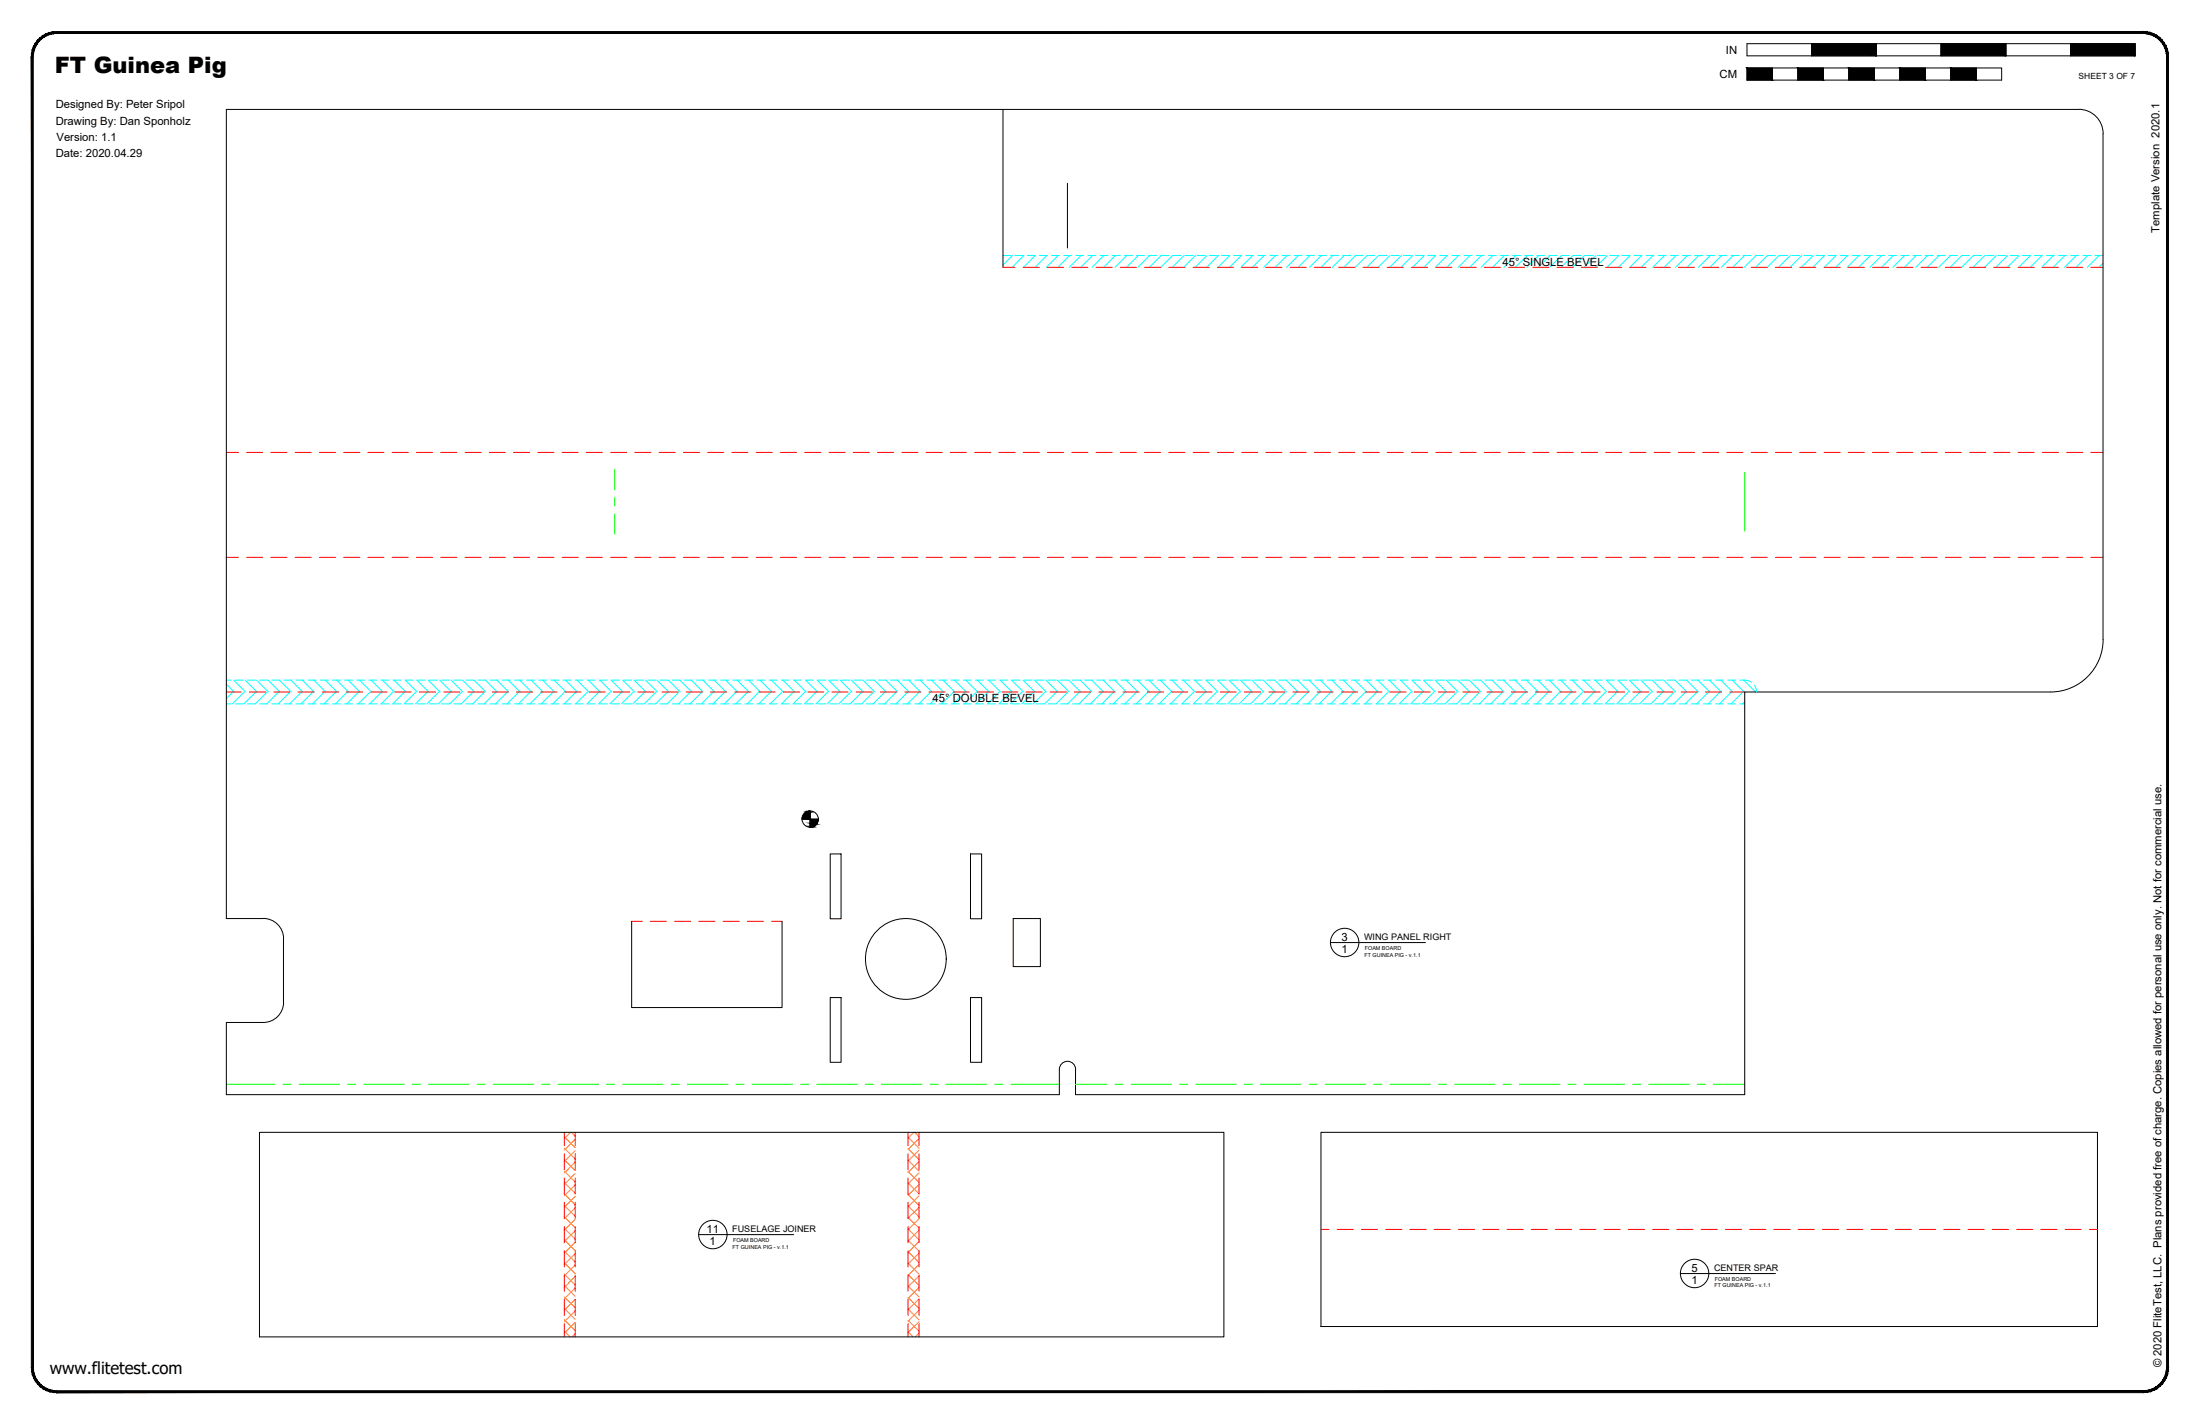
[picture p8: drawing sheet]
<svg xmlns="http://www.w3.org/2000/svg" width="864mm" height="559mm" viewBox="0 0 864 559" stroke-linecap="round" stroke-linejoin="round" font-family="sans-serif">
<!-- layer: 01 CUT -->
<g fill="none" stroke="#000" stroke-width=".39">
<path d="M393.7 42.9v62M816 42.9h-727.1v317.6h14.4M816 42.9a9.5 9.5 0 0 1 9.6 9.5M825.5 52.5v198.4M419 71.9v25.4M825.6 250.9a20.7 20.7 0 0 1-20.7 20.7h-120v158h-262.7v-9.9M325.9 335.1h4.3v25.5h-4.3zM381 335.1h4.3v25.5h-4.3zM103.4 360.4a8 8 0 0 1 7.9 8v24.9M248 361.5v33.9h59v-33.9M397.7 360.5h10.7v18.8h-10.7zM111.3 393.3a8 8 0 0 1-7.9 7.9h-14.5v28.4h326.9v-9.9"/>
<path d="M325.9 391.5h4.3v25.4h-4.3zM381 391.5h4.3v25.4h-4.3zM415.8 419.7a3.2 3.2 0 0 1 3.2-3.2 3.2 3.2 0 0 1 3.2 3.2M101.9 444.3h378.5v80.3h-378.5zM518.5 444.3h304.8v76.2h-304.8z"/>
<circle cx="355.6" cy="376.3" r="15.9"/>
</g>
<!-- layer: 02 SCORE -->
<g fill="none" stroke="#f00" stroke-width=".39">
<path d="M393.7 104.9h4.8M401.7 104.9h6.3M411.2 104.9h6.3M420.7 104.9h6.4M430.2 104.9h6.4M439.8 104.9h6.3M449.3 104.9h6.3M458.8 104.9h6.4M468.3 104.9h6.4M477.9 104.9h6.3M487.4 104.9h6.3M496.9 104.9h6.4"/>
<path d="M506.4 104.9h6.4M516 104.9h6.3M525.5 104.9h6.3M535 104.9h6.4M544.5 104.9h6.4M554.1 104.9h6.3M563.6 104.9h6.3M573.1 104.9h6.4M582.6 104.9h6.4M592.2 104.9h6.3M601.7 104.9h6.3M611.2 104.9h6.4"/>
<path d="M620.7 104.9h6.4M630.3 104.9h6.3M639.8 104.9h6.3M649.3 104.9h6.4M658.8 104.9h6.4M668.4 104.9h6.3M677.9 104.9h6.3M687.4 104.9h6.4M696.9 104.9h6.4M706.5 104.9h6.3M716 104.9h6.3M725.5 104.9h6.4"/>
<path d="M735 104.9h6.4M744.6 104.9h6.3M754.1 104.9h6.3M763.6 104.9h6.4M773.1 104.9h6.4M782.7 104.9h6.3M792.2 104.9h6.3M801.7 104.9h6.4M811.2 104.9h6.4M820.8 104.9h4.7M88.9 177.5h4.7M96.8 177.5h6.3"/>
<path d="M106.3 177.5h6.4M115.8 177.5h6.4M125.4 177.5h6.3M134.9 177.5h6.3M144.4 177.5h6.4M153.9 177.5h6.4M163.5 177.5h6.3M173 177.5h6.3M182.5 177.5h6.4M192 177.5h6.4M201.6 177.5h6.3M211.1 177.5h6.3"/>
<path d="M220.6 177.5h6.4M230.1 177.5h6.4M239.7 177.5h6.3M249.2 177.5h6.3M258.7 177.5h6.4M268.2 177.5h6.4M277.8 177.5h6.3M287.3 177.5h6.3M296.8 177.5h6.4M306.3 177.5h6.4M315.9 177.5h6.3M325.4 177.5h6.3"/>
<path d="M334.9 177.5h6.4M344.5 177.5h6.3M354 177.5h6.3M363.5 177.5h6.4M373 177.5h6.4M382.6 177.5h6.4M392.1 177.5h6.4M401.7 177.5h6.3M411.2 177.5h6.3M420.7 177.5h6.4M430.2 177.5h6.4M439.8 177.5h6.3"/>
<path d="M449.3 177.5h6.3M458.8 177.5h6.4M468.3 177.5h6.4M477.9 177.5h6.3M487.4 177.5h6.3M496.9 177.5h6.4M506.4 177.5h6.4M516 177.5h6.3M525.5 177.5h6.3M535 177.5h6.4M544.5 177.5h6.4M554.1 177.5h6.3"/>
<path d="M563.6 177.5h6.3M573.1 177.5h6.4M582.6 177.5h6.4M592.2 177.5h6.3M601.7 177.5h6.3M611.2 177.5h6.4M620.7 177.5h6.4M630.3 177.5h6.3M639.8 177.5h6.3M649.3 177.5h6.4M658.8 177.5h6.4M668.4 177.5h6.3"/>
<path d="M677.9 177.5h6.3M687.4 177.5h6.4M696.9 177.5h6.4M706.5 177.5h6.3M716 177.5h6.3M725.5 177.5h6.4M735 177.5h6.4M744.6 177.5h6.3M754.1 177.5h6.3M763.6 177.5h6.4M773.1 177.5h6.4M782.7 177.5h6.3"/>
<path d="M792.2 177.5h6.3M801.7 177.5h6.4M811.2 177.5h6.4M820.8 177.5h4.7M88.9 218.7h4.7M96.8 218.7h6.3M106.3 218.7h6.4M115.8 218.7h6.4M125.4 218.7h6.3M134.9 218.7h6.3M144.4 218.7h6.4M153.9 218.7h6.4"/>
<path d="M163.5 218.7h6.3M173 218.7h6.3M182.5 218.7h6.4M192 218.7h6.4M201.6 218.7h6.3M211.1 218.7h6.3M220.6 218.7h6.4M230.1 218.7h6.4M239.7 218.7h6.3M249.2 218.7h6.3M258.7 218.7h6.4M268.2 218.7h6.4"/>
<path d="M277.8 218.7h6.3M287.3 218.7h6.3M296.8 218.7h6.4M306.3 218.7h6.4M315.9 218.7h6.3M325.4 218.7h6.3M334.9 218.7h6.4M344.5 218.7h6.3M354 218.7h6.3M363.5 218.7h6.4M373 218.7h6.4M382.6 218.7h6.4"/>
<path d="M392.1 218.7h6.4M401.7 218.7h6.3M411.2 218.7h6.3M420.7 218.7h6.4M430.2 218.7h6.4M439.8 218.7h6.3M449.3 218.7h6.3M458.8 218.7h6.4M468.3 218.7h6.4M477.9 218.7h6.3M487.4 218.7h6.3M496.9 218.7h6.4"/>
<path d="M506.4 218.7h6.4M516 218.7h6.3M525.5 218.7h6.3M535 218.7h6.4M544.5 218.7h6.4M554.1 218.7h6.3M563.6 218.7h6.3M573.1 218.7h6.4M582.6 218.7h6.4M592.2 218.7h6.3M601.7 218.7h6.3M611.2 218.7h6.4"/>
<path d="M620.7 218.7h6.4M630.3 218.7h6.3M639.8 218.7h6.3M649.3 218.7h6.4M658.8 218.7h6.4M668.4 218.7h6.3M677.9 218.7h6.3M687.4 218.7h6.4M696.9 218.7h6.4M706.5 218.7h6.3M716 218.7h6.3M725.5 218.7h6.4"/>
<path d="M735 218.7h6.4M744.6 218.7h6.3M754.1 218.7h6.3M763.6 218.7h6.4M773.1 218.7h6.4M782.7 218.7h6.3M792.2 218.7h6.3M801.7 218.7h6.4M811.2 218.7h6.4M820.8 218.7h4.7M88.9 271.6h5.9M97.9 271.6h6.4"/>
<path d="M107.5 271.6h6.3M117 271.6h6.3M126.5 271.6h6.4M136 271.6h6.4M145.6 271.6h6.3M155.1 271.6h6.3M164.6 271.6h6.4M174.1 271.6h6.4M183.7 271.6h6.3M193.2 271.6h6.3M202.7 271.6h6.4M212.2 271.6h6.4"/>
<path d="M221.8 271.6h6.3M231.3 271.6h6.3M240.8 271.6h6.4M250.3 271.6h6.4M259.9 271.6h6.3M269.4 271.6h6.3M278.9 271.6h6.4M288.4 271.6h6.4M298 271.6h6.3M307.5 271.6h6.3M317 271.6h6.4M326.5 271.6h6.4"/>
<path d="M336.1 271.6h6.3M345.6 271.6h6.3M355.1 271.6h6.4M364.6 271.6h6.4M374.2 271.6h6.3M383.7 271.6h6.3M393.2 271.6h6.4M402.7 271.6h6.4M412.3 271.6h6.3M421.8 271.6h6.3M431.3 271.6h6.4M440.8 271.6h6.4"/>
<path d="M450.4 271.6h6.3M459.9 271.6h6.3M469.4 271.6h6.4M478.9 271.6h6.4M488.5 271.6h6.3M498 271.6h6.3M507.5 271.6h6.4M517 271.6h6.4M526.6 271.6h6.3M536.1 271.6h6.3M545.6 271.6h6.4M555.1 271.6h6.4"/>
<path d="M564.7 271.6h6.3M574.2 271.6h6.3M583.7 271.6h6.4M593.3 271.6h6.3M602.8 271.6h6.3M612.3 271.6h6.4M621.8 271.6h6.4M631.4 271.6h6.3M640.9 271.6h6.3M650.4 271.6h6.4M659.9 271.6h6.4M669.5 271.6h6.3"/>
<path d="M679 271.6h5.9M248 361.5h4.1M255.2 361.5h6.4M264.8 361.5h6.3M274.3 361.5h6.4M283.8 361.5h6.4M293.4 361.5h6.3M302.9 361.5h4.1M221.5 444.3v5.3M221.5 452.7v6.4M225.8 444.3v5.3M225.8 452.7v6.4"/>
<path d="M356.5 444.3v5.3M356.5 452.7v6.4M360.8 444.3v5.3M360.8 452.7v6.4M221.5 462.3v6.3M221.5 471.8v6.3M225.8 462.3v6.3M225.8 471.8v6.3M356.5 462.3v6.3M356.5 471.8v6.3M360.8 462.3v6.3M360.8 471.8v6.3"/>
<path d="M221.5 481.3v6.4M221.5 490.8v6.4M225.8 481.3v6.4M225.8 490.8v6.4M356.5 481.3v6.4M356.5 490.8v6.4M360.8 481.3v6.4M360.8 490.8v6.4M518.5 482.4h3.2M524.9 482.4h6.3M534.4 482.4h6.4M543.9 482.4h6.4"/>
<path d="M553.5 482.4h6.3M563 482.4h6.3M572.5 482.4h6.4M582 482.4h6.4M591.6 482.4h6.3M601.1 482.4h6.3M610.6 482.4h6.4M620.1 482.4h6.4M629.7 482.4h6.3M639.2 482.4h6.3M648.7 482.4h6.4M658.2 482.4h6.4"/>
<path d="M667.8 482.4h6.3M677.3 482.4h6.3M686.8 482.4h6.4M696.3 482.4h6.4M705.9 482.4h6.3M715.4 482.4h6.3M724.9 482.4h6.4M734.4 482.4h6.4M744 482.4h6.3M753.5 482.4h6.3M763 482.4h6.4M772.5 482.4h6.4"/>
<path d="M782.1 482.4h6.3M791.6 482.4h6.3M801.1 482.4h6.4M810.6 482.4h6.4M820.2 482.4h3.1M221.5 500.4v6.3M221.5 509.9v6.3M221.5 519.4v5.2M225.8 500.4v6.3M225.8 509.9v6.3M225.8 519.4v5.2M356.5 500.4v6.3"/>
<path d="M356.5 509.9v6.3M356.5 519.4v5.2M360.8 500.4v6.3M360.8 509.9v6.3M360.8 519.4v5.2"/>
</g>
<!-- layer: 06 CAVITY -->
<g fill="none" stroke="#ff7f00" stroke-width=".39">
<path d="M221.5 459.5l4.3 4.3M221.5 455.1l4.3 4.2M221.5 450.5l4.3 4.4M221.5 446l4.3 4.4M224 444.3l-2.5 2.5M224.3 444.3l1.5 1.5M225.8 447l-4.3 4.3M225.8 451.5l-4.3 4.3M225.8 456l-4.3 4.3M356.5 459.8l4.3 4.2M356.5 455.3l4.3 4.3M356.5 450.8l4.3 4.3"/>
<path d="M356.5 446.3l4.3 4.3M358.7 444.3l-2.2 2.3M359 444.3l1.8 1.8M360.8 446.8l-4.3 4.3M360.8 451.3l-4.3 4.3M360.8 455.8l-4.3 4.3M221.5 477.5l4.3 4.3M221.5 473l4.3 4.3M221.5 468.5l4.3 4.3M221.5 464l4.3 4.3M225.8 460.5l-4.3 4.3M225.8 465l-4.3 4.3"/>
<path d="M225.8 469.5l-4.3 4.3M225.8 474l-4.3 4.3M225.8 478.5l-4.3 4.2M356.5 477.7l4.3 4.3M356.5 473.2l4.3 4.3M356.5 468.8l4.3 4.2M356.5 464.2l4.3 4.4M360.8 460.3l-4.3 4.3M360.8 464.8l-4.3 4.3M360.8 469.3l-4.3 4.3M360.8 473.8l-4.3 4.2M360.8 478.2l-4.3 4.3"/>
<path d="M221.5 500l4.3 4.2M221.5 495.4l4.3 4.4M221.5 491l4.3 4.2M221.5 486.5l4.3 4.3M221.5 482l4.3 4.3M225.8 482.9l-4.3 4.4M225.8 487.5l-4.3 4.2M225.8 491.9l-4.3 4.3M225.8 496.4l-4.3 4.3M356.5 495.7l4.3 4.3M356.5 491.2l4.3 4.3M356.5 486.7l4.3 4.3"/>
<path d="M356.5 482.2l4.3 4.3M360.8 482.7l-4.3 4.3M360.8 487.2l-4.3 4.3M360.8 491.7l-4.3 4.3M360.8 496.2l-4.3 4.3M221.5 517.9l4.3 4.3M221.5 513.4l4.3 4.3M221.5 508.9l4.3 4.3M221.5 504.4l4.3 4.3M225.8 500.9l-4.3 4.3M225.8 505.4l-4.3 4.3M225.8 509.9l-4.3 4.3"/>
<path d="M225.8 514.4l-4.3 4.3M225.8 518.9l-4.3 4.3M356.5 518.1l4.3 4.3M356.5 513.7l4.3 4.3M356.5 509.1l4.3 4.4M356.5 504.7l4.3 4.2M356.5 500.2l4.3 4.3M360.8 500.7l-4.3 4.3M360.8 505.2l-4.3 4.3M360.8 509.7l-4.3 4.3M360.8 514.1l-4.3 4.4M360.8 518.7l-4.3 4.2"/>
<path d="M221.5 522.4l2.2 2.2M225.8 523.4l-1.3 1.2M356.5 522.6l1.9 2M360.8 523.1l-1.5 1.5"/>
</g>
<!-- layer: 04 BEVEL -->
<g fill="none" stroke="#0ff" stroke-width=".39">
<path d="M393.7 100.2h3.2M397.4 100.2l-3.7 3.8M398.5 100.2h3.2M401.9 100.2l-4.6 4.7M403.2 100.2h3.2l-4.6 4.7M408 100.2h3.2M410.9 100.2l-4.6 4.7M412.8 100.2h3.1M415.4 100.2l-4.7 4.7M417.5 100.2h3.2M419.9 100.2l-4.7 4.7M422.3 100.2h3.2"/>
<path d="M424.4 100.2l-4.7 4.7M427.1 100.2h3.1M428.9 100.2l-4.7 4.7M431.8 100.2h3.2M433.4 100.2l-4.7 4.7M436.6 100.2h3.2M437.9 100.2l-4.7 4.7M441.3 100.2h3.2M442.3 100.2l-4.6 4.7M446.1 100.2h3.2M446.8 100.2l-4.6 4.7M450.9 100.2h3.1"/>
<path d="M451.3 100.2l-4.7 4.7M455.6 100.2h3.2M455.8 100.2l-4.6 4.7M460.3 100.2l-4.6 4.7M460.4 100.2h3.2M464.8 100.2l-4.7 4.7M465.2 100.2h3.1M469.3 100.2l-4.6 4.7M469.9 100.2h3.2M473.8 100.2l-4.7 4.7M474.7 100.2h3.2M478.3 100.2l-4.7 4.7"/>
<path d="M479.4 100.2h3.2M482.8 100.2l-4.7 4.7M484.2 100.2h3.2M487.3 100.2l-4.7 4.7M489 100.2h3.1M491.7 100.2l-4.6 4.7M493.7 100.2h3.2M496.3 100.2l-4.7 4.7M498.5 100.2h3.2M500.7 100.2l-4.6 4.7M503.3 100.2h3.1M505.2 100.2l-4.6 4.7"/>
<path d="M508 100.2h3.2M509.7 100.2l-4.7 4.7M512.8 100.2h3.2M514.2 100.2l-4.6 4.7M517.5 100.2h3.2M518.7 100.2l-4.7 4.7M522.3 100.2h3.2M523.2 100.2l-4.7 4.7M527.1 100.2h3.1M527.7 100.2l-4.7 4.7M531.8 100.2h3.2M532.2 100.2l-4.7 4.7"/>
<path d="M539.8 100.2h-3.2l-4.6 4.7M541.2 100.2l-4.7 4.7M541.4 100.2h3.1M545.6 100.2l-4.6 4.7M546.1 100.2h3.2M550.1 100.2l-4.6 4.7M550.9 100.2h3.2M554.6 100.2l-4.7 4.7M555.6 100.2h3.2M559.1 100.2l-4.6 4.7M560.4 100.2h3.2l-4.7 4.7M565.2 100.2h3.1"/>
<path d="M568.1 100.2l-4.7 4.7M569.9 100.2h3.2M572.6 100.2l-4.7 4.7M574.7 100.2h3.2M577.1 100.2l-4.7 4.7M579.5 100.2h3.1M581.5 100.2l-4.6 4.7M584.2 100.2h3.2M586.1 100.2l-4.7 4.7M589 100.2h3.2M590.5 100.2l-4.6 4.7M593.7 100.2h3.2"/>
<path d="M595 100.2l-4.6 4.7M598.5 100.2h3.2M599.5 100.2l-4.7 4.7M603.3 100.2h3.1M604 100.2l-4.6 4.7M608 100.2h3.2M608.5 100.2l-4.6 4.7M612.8 100.2h3.2M613 100.2l-4.7 4.7M617.5 100.2l-4.7 4.7M617.6 100.2h3.1M622 100.2l-4.7 4.7"/>
<path d="M622.3 100.2h3.2M626.5 100.2l-4.7 4.7M627.1 100.2h3.2M631 100.2l-4.7 4.7M631.8 100.2h3.2M635.5 100.2l-4.7 4.7M636.6 100.2h3.2M639.9 100.2l-4.6 4.7M641.4 100.2h3.1M644.4 100.2l-4.6 4.7M646.1 100.2h3.2M648.9 100.2l-4.6 4.7"/>
<path d="M650.9 100.2h3.2M653.4 100.2l-4.6 4.7M655.7 100.2h3.1M657.9 100.2l-4.7 4.7M660.4 100.2h3.2M662.4 100.2l-4.7 4.7M665.2 100.2h3.2M666.9 100.2l-4.7 4.7M669.9 100.2h3.2M671.4 100.2l-4.7 4.7M674.7 100.2h3.2M675.9 100.2l-4.7 4.7"/>
<path d="M679.5 100.2h3.1M680.4 100.2l-4.7 4.7M684.2 100.2h3.2M684.8 100.2l-4.6 4.7M689 100.2h3.2M689.3 100.2l-4.6 4.7M693.8 100.2h3.1M693.8 100.2l-4.7 4.7M698.3 100.2l-4.6 4.7M698.5 100.2h3.2M702.8 100.2l-4.7 4.7M703.3 100.2h3.2"/>
<path d="M707.3 100.2l-4.7 4.7M708.1 100.2h3.1M711.8 100.2l-4.7 4.7M712.8 100.2h3.2M716.3 100.2l-4.7 4.7M717.6 100.2h3.2l-4.7 4.7M722.3 100.2h3.2M725.3 100.2l-4.7 4.7M727.1 100.2h3.2M729.7 100.2l-4.6 4.7M731.9 100.2h3.1M734.2 100.2l-4.6 4.7"/>
<path d="M736.6 100.2h3.2M738.7 100.2l-4.7 4.7M741.4 100.2h3.2M743.2 100.2l-4.6 4.7M746.2 100.2h3.1M747.7 100.2l-4.7 4.7M750.9 100.2h3.2M752.2 100.2l-4.7 4.7M755.7 100.2h3.2M756.7 100.2l-4.6 4.7M760.4 100.2h3.2M761.2 100.2l-4.7 4.7"/>
<path d="M765.2 100.2h3.2M765.7 100.2l-4.7 4.7M770 100.2h3.1M770.2 100.2l-4.7 4.7M777.9 100.2h-3.2l-4.7 4.7M779.1 100.2l-4.6 4.7M779.5 100.2h3.2M783.7 100.2l-4.7 4.7M784.3 100.2h3.1M788.1 100.2l-4.6 4.7M789 100.2h3.2M792.6 100.2l-4.6 4.7"/>
<path d="M793.8 100.2h3.2M797.1 100.2l-4.7 4.7M798.5 100.2h3.2M801.6 100.2l-4.6 4.7M803.3 100.2h3.2M806.1 100.2l-4.7 4.7M808.1 100.2h3.1M810.6 100.2l-4.7 4.7M812.8 100.2h3.2M815.1 100.2l-4.7 4.7M817.6 100.2h3.2M819.6 100.2l-4.7 4.7"/>
<path d="M822.4 100.2h3.1M824 100.2l-4.6 4.7M825.5 103.3l-1.6 1.6M88.9 268.5l3 3.1M88.9 276.2h1.9M88.9 266.9h1.9M91.4 271.6l-2.5 2.5M91.7 266.9l4.7 4.7M92.4 276.2h3.2M92.4 266.9h3.2M95.9 271.6l-4.7 4.6M96.2 266.9l4.7 4.7"/>
<path d="M97.1 276.2h3.2M97.1 266.9h3.2M100.4 271.6l-4.7 4.6M100.7 266.9l4.7 4.7M101.9 276.2h3.2M101.9 266.9h3.2M104.9 271.6l-4.7 4.6M105.2 266.9l4.7 4.7M106.7 276.2h3.1M106.7 266.9h3.1M109.4 271.6l-4.7 4.6M109.7 266.9l4.7 4.7"/>
<path d="M111.4 276.2h3.2M111.4 266.9h3.2M113.9 271.6l-4.7 4.6M114.2 266.9l4.7 4.7M116.2 276.2h3.2M116.2 266.9h3.2M118.4 271.6l-4.7 4.6M118.7 266.9l4.6 4.7M121 276.2h3.1M121 266.9h3.1M122.8 271.6l-4.6 4.6M123.2 266.9l4.6 4.7"/>
<path d="M125.7 276.2h3.2M125.7 266.9h3.2M127.4 271.6l-4.7 4.6M127.7 266.9l4.6 4.7M130.5 276.2h3.2M130.5 266.9h3.2M131.8 271.6l-4.6 4.6M132.2 266.9l4.6 4.7M135.2 276.2h3.2M135.2 266.9h3.2M136.3 271.6l-4.6 4.6M136.7 266.9l4.6 4.7"/>
<path d="M140 276.2h3.2M140 266.9h3.2M140.8 271.6l-4.7 4.6M141.1 266.9l4.7 4.7M144.8 276.2h3.1M144.8 266.9h3.1M145.3 271.6l-4.7 4.6M145.7 266.9l4.6 4.7M149.5 276.2h3.2M149.5 266.9h3.2M149.8 271.6l-4.6 4.6M150.1 266.9l4.7 4.7"/>
<path d="M154.3 271.6l-4.7 4.6M154.3 276.2h3.2M154.3 266.9h3.2M154.6 266.9l4.7 4.7M158.8 271.6l-4.7 4.6M159.1 276.2h3.1M162.2 266.9h-3.1l4.7 4.7M163.3 271.6l-4.7 4.6M163.6 266.9l4.7 4.7M163.8 276.2h3.2M163.8 266.9h3.2M167.8 271.6l-4.7 4.6"/>
<path d="M168.1 266.9l4.6 4.7M168.6 276.2h3.2M168.6 266.9h3.2M172.2 271.6l-4.6 4.6M172.6 266.9l4.7 4.7M173.3 266.9h3.2M176.8 271.6l-4.7 4.6M177.1 266.9l4.6 4.7M178.1 276.2h3.2M178.1 266.9h3.2M181.2 271.6l-4.6 4.6h-3.3M181.6 266.9l4.6 4.7"/>
<path d="M182.9 266.9h3.1l4.7 4.7M182.9 276.2h3.1M185.7 271.6l-4.6 4.6M187.6 276.2h3.2M187.6 266.9h3.2M190.2 271.6l-4.7 4.6M190.6 266.9l4.6 4.7M192.4 276.2h3.2M192.4 266.9h3.2M194.7 271.6l-4.6 4.6M195 266.9l4.7 4.7M197.2 276.2h3.1"/>
<path d="M197.2 266.9h3.1M199.2 271.6l-4.7 4.6M199.5 266.9l4.7 4.7M201.9 276.2h3.2M201.9 266.9h3.2M203.7 271.6l-4.7 4.6M204 266.9l4.7 4.7M206.7 276.2h3.2M206.7 266.9h3.2M208.2 271.6l-4.7 4.6M208.5 266.9l4.7 4.7M211.4 276.2h3.2"/>
<path d="M211.4 266.9h3.2M212.7 271.6l-4.7 4.6M213 266.9l4.6 4.7M216.2 276.2h3.2M216.2 266.9h3.2M217.1 271.6l-4.6 4.6M217.5 266.9l4.7 4.7M221 276.2h3.1M221 266.9h3.1M221.7 271.6l-4.7 4.6M222 266.9l4.6 4.7M225.7 276.2h3.2"/>
<path d="M225.7 266.9h3.2M226.1 271.6l-4.6 4.6M226.5 266.9l4.6 4.7M230.5 276.2h3.2M230.5 266.9h3.2M230.6 271.6l-4.6 4.6M230.9 266.9l4.7 4.7M235.1 271.6l-4.7 4.6M235.3 276.2h3.1M235.3 266.9h3.1M235.5 266.9l4.6 4.7M239.6 271.6l-4.6 4.6"/>
<path d="M239.9 266.9l4.7 4.7M240 276.2h3.2M240 266.9h3.2M244.1 271.6l-4.7 4.6M244.4 266.9l4.7 4.7M244.8 276.2h3.2M244.8 266.9h3.2M248.6 271.6l-4.7 4.6M248.9 266.9l4.7 4.7M249.5 276.2h3.2M249.5 266.9h3.2M253.1 271.6l-4.7 4.6"/>
<path d="M253.4 266.9l4.7 4.7M254.3 276.2h3.2M254.3 266.9h3.2M257.6 271.6l-4.7 4.6M257.9 266.9l4.6 4.7M259.1 276.2h3.1M259.1 266.9h3.1M262 271.6l-4.6 4.6M262.4 266.9l4.7 4.7M263.8 276.2h3.2M263.8 266.9h3.2M266.6 271.6l-4.7 4.6"/>
<path d="M266.9 266.9l4.6 4.7M268.6 276.2h3.2M268.6 266.9h3.2M271 271.6l-4.6 4.6M271.4 266.9l4.6 4.7M273.4 276.2h3.1M273.4 266.9h3.1M275.5 271.6l-4.6 4.6M275.9 266.9l4.6 4.7M278.1 276.2h3.2M278.1 266.9h3.2M280 271.6l-4.7 4.6"/>
<path d="M280.4 266.9l4.6 4.7M282.9 276.2h3.2M282.9 266.9h3.2M284.5 271.6l-4.6 4.6M284.9 266.9l4.6 4.7M287.6 276.2h3.2M287.6 266.9h3.2M289 271.6l-4.6 4.6M289.3 266.9l4.7 4.7M292.4 276.2h3.2M292.4 266.9h3.2M293.5 271.6l-4.7 4.6"/>
<path d="M293.8 266.9l4.7 4.7M297.2 276.2h3.1M297.2 266.9h3.1M298 271.6l-4.6 4.6M298.3 266.9l4.7 4.7M301.9 276.2h3.2M301.9 266.9h3.2M302.5 271.6l-4.7 4.6M302.8 266.9l4.7 4.7M306.7 276.2h3.2M306.7 266.9h3.2M307 271.6l-4.7 4.6"/>
<path d="M307.3 266.9l4.7 4.7M311.5 271.6l-4.7 4.6M311.5 276.2h3.1M311.5 266.9h3.1M311.8 266.9l4.7 4.7M316 271.6l-4.7 4.6M316.2 276.2h3.2M316.2 266.9h3.2M316.3 266.9l4.6 4.7M320.4 271.6l-4.6 4.6M320.8 266.9l4.6 4.7M321 276.2h3.2"/>
<path d="M321 266.9h3.2M325 271.6l-4.7 4.6M325.3 266.9l4.6 4.7M325.7 276.2h3.2M325.7 266.9h3.2M329.4 271.6l-4.6 4.6M329.8 266.9l4.6 4.7M330.5 276.2h3.2M330.5 266.9h3.2M333.9 271.6l-4.6 4.6M334.2 266.9l4.7 4.7M335.3 276.2h3.1"/>
<path d="M335.3 266.9h3.1M338.4 271.6l-4.7 4.6M338.7 266.9l4.7 4.7M340 266.9h3.2l4.7 4.7M340 276.2h3.2M342.9 271.6l-4.7 4.6M344.8 276.2h3.2M344.8 266.9h3.2M347.4 271.6l-4.7 4.6M347.7 266.9l4.7 4.7M349.6 276.2h3.1M349.6 266.9h3.1"/>
<path d="M351.9 271.6l-4.7 4.6M352.2 266.9l4.7 4.7M354.3 276.2h3.2M354.3 266.9h3.2M356.4 271.6l-4.7 4.6M356.7 266.9l4.7 4.7M359.1 276.2h3.2M359.1 266.9h3.2M360.9 271.6l-4.7 4.6M361.2 266.9l4.6 4.7M363.8 276.2h3.2M363.8 266.9h3.2"/>
<path d="M365.3 271.6l-4.6 4.6M365.7 266.9l4.6 4.7M368.6 276.2h3.2M368.6 266.9h3.2M369.9 271.6l-4.7 4.6M370.1 266.9l4.7 4.7M373.4 276.2h3.1M373.4 266.9h3.1M374.3 271.6l-4.6 4.6M374.7 266.9l4.6 4.7M378.1 276.2h3.2M378.1 266.9h3.2"/>
<path d="M378.8 271.6l-4.6 4.6M379.1 266.9l4.7 4.7M382.9 276.2h3.2M382.9 266.9h3.2M383.3 271.6l-4.7 4.6M383.6 266.9l4.7 4.7M387.7 266.9h3.1M387.8 271.6l-4.7 4.6M388.1 266.9l4.7 4.7M392.3 271.6l-4.7 4.6h3.2M392.4 276.2h3.2M392.4 266.9h3.2"/>
<path d="M392.6 266.9l4.7 4.7M396.8 271.6l-4.7 4.6M397.1 266.9l4.7 4.7M397.2 276.2h3.2M397.2 266.9h3.2M401.3 271.6l-4.7 4.6M401.6 266.9l4.7 4.7M401.9 276.2h3.2M401.9 266.9h3.2M405.8 271.6l-4.7 4.6M406.1 266.9l4.6 4.7M406.7 276.2h3.2"/>
<path d="M406.7 266.9h3.2M410.2 271.6l-4.6 4.6M410.6 266.9l4.6 4.7M411.5 276.2h3.1M411.5 266.9h3.1M414.7 271.6l-4.6 4.6M415.1 266.9l4.6 4.7M416.2 276.2h3.2M416.2 266.9h3.2M419.2 271.6l-4.6 4.6M419.6 266.9l4.6 4.7M421 276.2h3.2"/>
<path d="M421 266.9h3.2M423.7 271.6l-4.6 4.6M424.1 266.9l4.6 4.7M425.8 276.2h3.1M425.8 266.9h3.1M428.2 271.6l-4.7 4.6M428.5 266.9l4.7 4.7M430.5 276.2h3.2M430.5 266.9h3.2M432.7 271.6l-4.7 4.6M433.1 266.9l4.6 4.7M435.3 276.2h3.2"/>
<path d="M435.3 266.9h3.2M437.2 271.6l-4.6 4.6M437.5 266.9l4.7 4.7M440.1 276.2h3.1M440.1 266.9h3.1M441.7 271.6l-4.7 4.6M442 266.9l4.7 4.7M444.8 276.2h3.2M444.8 266.9h3.2M446.2 271.6l-4.7 4.6M446.5 266.9l4.7 4.7M449.6 276.2h3.2"/>
<path d="M449.6 266.9h3.2M450.7 271.6l-4.7 4.6M451 266.9l4.7 4.7M454.3 276.2h3.2M454.3 266.9h3.2M455.2 271.6l-4.7 4.6M455.5 266.9l4.6 4.7M459.1 276.2h3.2M459.1 266.9h3.2M459.6 271.6l-4.6 4.6M460 266.9l4.7 4.7M463.9 276.2h3.1"/>
<path d="M463.9 266.9h3.1M464.2 271.6l-4.7 4.6M464.5 266.9l4.6 4.7M468.6 271.6l-4.6 4.6M468.6 276.2h3.2M468.6 266.9h3.2M469 266.9l4.6 4.7M473.1 271.6l-4.6 4.6M473.4 276.2h3.2M476.6 266.9h-3.2l4.7 4.7M477.6 271.6l-4.7 4.6M478 266.9l4.6 4.7"/>
<path d="M478.2 276.2h3.1M478.2 266.9h3.1M482.1 271.6l-4.6 4.6M482.4 266.9l4.7 4.7M482.9 276.2h3.2M482.9 266.9h3.2M486.6 271.6l-4.7 4.6M486.9 266.9l4.7 4.7M487.7 266.9h3.2M491.1 271.6l-4.7 4.6M491.4 266.9l4.7 4.7M492.4 276.2h3.2"/>
<path d="M492.4 266.9h3.2M495.6 271.6l-4.7 4.6h-3.2M495.9 266.9l4.7 4.7M497.2 266.9h3.2l4.6 4.7M497.2 276.2h3.2M500.1 271.6l-4.7 4.6M502 276.2h3.1M502 266.9h3.1M504.5 271.6l-4.6 4.6M504.9 266.9l4.7 4.7M506.7 276.2h3.2M506.7 266.9h3.2"/>
<path d="M509.1 271.6l-4.7 4.6M509.4 266.9l4.6 4.7M511.5 276.2h3.2M511.5 266.9h3.2M513.5 271.6l-4.6 4.6M513.9 266.9l4.6 4.7M516.3 276.2h3.1M516.3 266.9h3.1M518 271.6l-4.6 4.6M518.3 266.9l4.7 4.7M521 276.2h3.2M521 266.9h3.2"/>
<path d="M522.5 271.6l-4.7 4.6M522.9 266.9l4.6 4.7M525.8 276.2h3.2M525.8 266.9h3.2M527 271.6l-4.6 4.6M527.3 266.9l4.7 4.7M530.5 276.2h3.2M530.5 266.9h3.2M531.5 271.6l-4.7 4.6M531.8 266.9l4.7 4.7M535.3 276.2h3.2M535.3 266.9h3.2"/>
<path d="M536 271.6l-4.7 4.6M536.3 266.9l4.7 4.7M540.1 276.2h3.1M540.1 266.9h3.1M540.5 271.6l-4.7 4.6M540.8 266.9l4.7 4.7M544.8 276.2h3.2M544.8 266.9h3.2M545 271.6l-4.7 4.6M545.3 266.9l4.6 4.7M549.4 271.6l-4.6 4.6M549.6 276.2h3.2"/>
<path d="M549.6 266.9h3.2M549.8 266.9l4.7 4.7M554 271.6l-4.7 4.6M554.3 266.9l4.6 4.7M554.4 276.2h3.1M554.4 266.9h3.1M558.4 271.6l-4.6 4.6M558.8 266.9l4.6 4.7M559.1 276.2h3.2M559.1 266.9h3.2M562.9 271.6l-4.6 4.6M563.3 266.9l4.6 4.7"/>
<path d="M563.9 276.2h3.2M563.9 266.9h3.2M567.4 271.6l-4.7 4.6M567.7 266.9l4.7 4.7M568.6 276.2h3.2M568.6 266.9h3.2M571.9 271.6l-4.6 4.6M572.3 266.9l4.6 4.7M573.4 276.2h3.2M573.4 266.9h3.2M576.4 271.6l-4.6 4.6M576.7 266.9l4.7 4.7"/>
<path d="M578.2 276.2h3.1M578.2 266.9h3.1M580.9 271.6l-4.7 4.6M581.2 266.9l4.7 4.7M582.9 276.2h3.2M582.9 266.9h3.2M585.4 271.6l-4.7 4.6M585.7 266.9l4.7 4.7M587.7 276.2h3.2M587.7 266.9h3.2M589.9 271.6l-4.7 4.6M590.2 266.9l4.7 4.7"/>
<path d="M592.5 276.2h3.1M592.5 266.9h3.1M594.4 271.6l-4.7 4.6M594.7 266.9l4.7 4.7M597.2 276.2h3.2M597.2 266.9h3.2M598.9 271.6l-4.7 4.6M599.2 266.9l4.7 4.7M602 276.2h3.2M602 266.9h3.2M603.4 271.6l-4.7 4.6M603.7 266.9l4.6 4.7"/>
<path d="M606.7 276.2h3.2M606.7 266.9h3.2M607.8 271.6l-4.6 4.6M608.2 266.9l4.6 4.7M611.5 276.2h3.2M611.5 266.9h3.2M612.4 271.6l-4.7 4.6M612.6 266.9l4.7 4.7M616.3 276.2h3.1M616.3 266.9h3.1M616.8 271.6l-4.6 4.6M617.2 266.9l4.6 4.7"/>
<path d="M621 276.2h3.2M621 266.9h3.2M621.3 271.6l-4.6 4.6M621.6 266.9l4.7 4.7M625.8 271.6l-4.7 4.6M625.8 276.2h3.2M625.8 266.9h3.2M626.1 266.9l4.7 4.7M630.3 271.6l-4.7 4.6M630.6 276.2h3.1M630.6 266.9h3.1M630.6 266.9l4.7 4.7"/>
<path d="M634.8 271.6l-4.7 4.6M635.1 266.9l4.7 4.7M635.3 276.2h3.2M635.3 266.9h3.2M639.3 271.6l-4.7 4.6M639.6 266.9l4.7 4.7M640.1 276.2h3.2M640.1 266.9h3.2M643.8 271.6l-4.7 4.6M644.1 266.9l4.7 4.7M644.8 276.2h3.2M644.8 266.9h3.2"/>
<path d="M648.3 271.6l-4.7 4.6M648.6 266.9l4.6 4.7M649.6 276.2h3.2M649.6 266.9h3.2M652.7 271.6l-4.6 4.6M653.1 266.9l4.6 4.7M654.4 266.9h3.1l4.7 4.7M654.4 276.2h3.1M657.2 271.6l-4.6 4.6M659.1 276.2h3.2M659.1 266.9h3.2M661.7 271.6l-4.7 4.6"/>
<path d="M662.1 266.9l4.6 4.7M663.9 276.2h3.2M663.9 266.9h3.2M666.2 271.6l-4.6 4.6M666.5 266.9l4.7 4.7M668.7 276.2h3.1M668.7 266.9h3.1M670.7 271.6l-4.7 4.6M671 266.9l4.7 4.7M673.4 276.2h3.2M673.4 266.9h3.2M675.2 271.6l-4.7 4.6"/>
<path d="M675.5 266.9l4.7 4.7M678.2 276.2h3.2M678.2 266.9h3.2M679.7 271.6l-4.7 4.6M680 266.9l4.7 4.7M682.9 266.9a6.6 6.6 0 0 1 4.7 .9M682.9 276.2h2M684.2 271.6l-4.7 4.6M684.5 266.9l4.6 4.7M684.9 275.4l-.9 .8M688.7 268.9l.5 1.1 .3 1.6"/>
</g>
<!-- layer: 05 REFERENCE -->
<g fill="none" stroke="#0f0" stroke-width=".39">
<path d="M241.3 184.2v7.9M241.3 195.3v3.2M684.9 185.4v22.9M241.3 201.6v8M88.9 425.5h19M111.1 425.5h3.2M117.4 425.5h15.9M136.5 425.5h3.2M142.8 425.5h15.9M161.9 425.5h3.2M168.2 425.5h15.9M187.3 425.5h3.2"/>
<path d="M193.6 425.5h15.9M212.7 425.5h3.2M219 425.5h15.9M238.1 425.5h3.2M244.4 425.5h15.9M263.5 425.5h3.2M269.8 425.5h15.9M288.9 425.5h3.2M295.2 425.5h15.9M314.3 425.5h3.2M320.6 425.5h15.9M339.7 425.5h3.2"/>
<path d="M346 425.5h15.9M365.1 425.5h3.2M371.4 425.5h15.9M390.5 425.5h3.2M396.8 425.5h19M422.2 425.5h12.2M437.6 425.5h3.2M444 425.5h15.9M463.1 425.5h3.1M469.4 425.5h15.9M488.5 425.5h3.1M494.8 425.5h15.9"/>
<path d="M513.9 425.5h3.1M520.2 425.5h15.9M539.3 425.5h3.1M545.6 425.5h15.9M564.7 425.5h3.1M571 425.5h15.9M590.1 425.5h3.2M596.4 425.5h15.9M615.5 425.5h3.2M621.8 425.5h15.9M640.9 425.5h3.2M647.2 425.5h15.9"/>
<path d="M666.3 425.5h3.2M672.6 425.5h12.3"/>
</g>
<!-- layer: 23 NOTES -->
<g fill="none" stroke="#000" stroke-width=".39">
<path d="M318 318.3v6.3M314.8 321.5h6.4M522.3 369.9h37.3M274.3 484.5h37.3M659.6 499.8h37.3"/>
<circle cx="318" cy="321.4" r="3.2"/>
<circle cx="527.8" cy="369.9" r="5.6"/>
<circle cx="279.8" cy="484.5" r="5.6"/>
<circle cx="665.2" cy="499.7" r="5.6"/>
</g>
<g fill="#000" stroke="#000" stroke-width=".39">
<path d="M317.5 318.3h.5zM318 324.5h1.1z"/>
<path d="M317.5 318.3l.5 .2zM316.9 318.5h1.1z"/>
<path d="M316.9 318.5l1.1 .2v-.2zM316.4 318.7l.5-.2 1.1 .2z"/>
<path d="M316.4 318.7l1.6 .3v-.3zM316 319l.4-.3 1.6 .3z"/>
<path d="M316 319l2 .4v-.4zM316 319l2 .4h-2.4z"/>
<path d="M315.6 319.4l2.4 .5v-.5zM315.6 319.4l2.4 .5h-2.7z"/>
<path d="M315.3 319.9l2.7 .5v-.5zM315.3 319.9l2.7 .5h-3z"/>
<path d="M315 320.4l3 .5v-.5zM315 320.4l3 .5h-3.1z"/>
<path d="M314.9 320.9l3.1 .6v-.6zM314.9 320.9l3.1 .6h-3.2z"/>
<path d="M318 324.6h.6zM318 324.5l.6 .1z"/>
<path d="M318 324.2l1.1 .3 .5-.3zM318 324.2l1.1 .3h-1.1z"/>
<path d="M318 323.9l1.6 .3 .4-.3zM318 323.9l1.6 .3h-1.6z"/>
<path d="M318 323.5l2 .4 .4-.4zM318 323.5l2 .4h-2z"/>
<path d="M318 323l2.4 .5 .4-.5zM318 323l2.4 .5h-2.4z"/>
<path d="M318 322.6l2.8 .4 .2-.4zM318 322.6l2.8 .4h-2.8z"/>
<path d="M318 322.1l3 .5 .1-.5zM318 322.1l3 .5h-3z"/>
<path d="M318 321.5l3.1 .6 .1-.6zM318 321.5l3.1 .6h-3.1z"/>
</g>
<!-- layer: 21 FULL-SIZE -->
<path d="M685.8 17.1h25.4v4.8h-25.4zM711.2 17.1h25.4v4.8h-25.4zM736.6 17.1h25.4v4.8h-25.4zM762 17.1h25.4v4.8h-25.4zM787.4 17.1h25.4v4.8h-25.4zM812.8 17.1h25.4v4.8h-25.4zM685.8 26.7h9.9v4.7h10.1v-4.7h9.9v4.7h10.1v-4.7h10v4.7h10v-4.7h10v4.7h9.9v-4.7h10.1v4.7h9.9v-4.7h-9.9v4.7h-10.1v-4.7h-9.9v4.7h-10v-4.7h-10v4.7h-10v-4.7h-10.1v4.7h-9.9v-4.7h-10.1v4.7h-9.9z" fill="none" stroke="#000" stroke-width=".39"/>
<g fill="#000" stroke="#000" stroke-width=".39">
<path d="M20.8 12.5l1.4-.1v.7zM20.8 12.5l.1 .7 1.3-.1zM19.4 12.8l1.4-.3 .1 .7zM19.4 12.8l.2 .7 1.3-.3zM18.1 13.3l1.3-.5 .2 .7zM18.1 13.3l.3 .7 1.2-.5zM16.9 13.9l1.2-.6 .3 .7zM16.9 13.9l.4 .7 1.1-.6zM15.7 14.8l1.2-.9 .4 .7zM15.7 14.8l.5 .6 1.1-.8zM15.7 14.8l.5 .6-1.5 .4zM14.7 15.8l.6 .5 .9-.9zM14.7 15.8l.6 .5-1.4 .6zM13.9 16.9l.6 .4 .8-1zM13.9 16.9l.6 .4-1.3 .9zM13.2 18.2l.7 .3 .6-1.2zM13.2 18.2l.7 .3-1.2 1zM12.7 19.5l.7 .2 .5-1.2zM12.7 19.5l.7 .2-1 1.2zM13.4 19.7l-1 1.2 .7 .1zM12.4 20.9l.7 .1-.8 1.3zM13.1 21l-.8 1.3h.7z"/>
<path d="M711.2 17.1l25.4 4.8v-4.8zM711.2 17.1l25.4 4.8h-25.4z"/>
<path d="M762 17.1l25.4 4.8v-4.8zM762 17.1l25.4 4.8h-25.4z"/>
<path d="M812.8 17.1l25.4 4.8v-4.8zM812.8 17.1l25.4 4.8h-25.4z"/>
<path d="M22.2 13.1h819.2v-.7zM22.2 12.4h819.2l-819.2 .7z"/>
<path d="M12.3 22.3l.7 514.3v-514.3zM12.3 22.3l.7 514.3h-.7z"/>
<path d="M685.8 26.7l9.9 4.7v-4.7zM685.8 26.7l9.9 4.7h-9.9z"/>
<path d="M705.8 26.7l9.9 4.7v-4.7zM705.8 26.7l9.9 4.7h-9.9z"/>
<path d="M725.8 26.7l10 4.7v-4.7zM725.8 26.7l10 4.7h-10z"/>
<path d="M745.8 26.7l10 4.7v-4.7zM745.8 26.7l10 4.7h-10z"/>
<path d="M765.7 26.7l10.1 4.7v-4.7zM765.7 26.7l10.1 4.7h-10.1z"/>
<path d="M851.1 20.9l.1 1.4h-.7zM850.4 21l.1 1.3 .6-1.4zM850.8 19.5l.3 1.4-.7 .1zM850.1 19.7l.3 1.3 .4-1.5zM850.3 18.2l.5 1.3-.7 .2zM849.6 18.5l.5 1.2 .2-1.5zM849.6 16.9l.7 1.3-.7 .3zM849 17.3l.6 1.2v-1.6zM848.8 15.8l.8 1.1-.6 .4zM848.3 16.3l.7 1-.2-1.5zM847.8 14.8l1 1-.5 .5zM847.8 14.8l-.5 .6 1 .9zM846.7 13.9l1.1 .9-.5 .6zM846.7 13.9l-.4 .7 1 .8zM845.4 13.3l1.3 .6-.4 .7zM845.4 13.3l-.3 .7 1.2 .6zM844.1 12.8l1.3 .5-.3 .7zM844.1 12.8l-.2 .7 1.2 .5zM842.7 12.5l1.4 .3-.2 .7zM842.7 12.5l-.1 .7 1.3 .3zM841.4 12.4l1.3 .1-.1 .7zM841.4 12.4v.7l1.2 .1z"/>
<path d="M12.3 536.6h.7l-.6 1.4zM13 536.6l-.6 1.4 .7-.1zM12.4 538l.7-.1-.4 1.5zM13.1 537.9l-.4 1.5 .7-.2zM12.7 539.4l.7-.2-.2 1.5zM13.4 539.2l-.2 1.5 .7-.3zM13.2 540.7l.7-.3v1.5zM13.9 540.4v1.5l.6-.4zM13.9 541.9l.6-.4 .2 1.6zM14.5 541.5l.2 1.6 .6-.5zM14.7 543.1l.6-.5 .4 1.5zM15.3 542.6l.4 1.5 .5-.6zM16.2 543.5l.7 1.5-1.2-.9zM16.2 543.5l.7 1.5 .4-.7zM17.3 544.3l.8 1.3-1.2-.6zM17.3 544.3l.8 1.3 .3-.7zM18.4 544.9l1 1.2-1.3-.5zM18.4 544.9l1 1.2 .2-.7zM19.6 545.4l1.2 1-1.4-.3zM19.6 545.4l1.2 1 .1-.7zM20.9 545.7l1.3 .8-1.4-.1zM20.9 545.7l1.3 .8v-.7z"/>
<path d="M850.5 22.3v514.3h.7zM850.5 22.3h.7v514.3z"/>
<path d="M22.2 545.8v.7l819.2-.7zM22.2 546.5l819.2-.7v.7z"/>
<path d="M841.4 545.8l1.3 .6-1.3 .1zM841.4 545.8l1.3 .6-.1-.7zM842.6 545.7l1.5 .4-1.4 .3zM842.6 545.7l1.5 .4-.2-.7zM843.9 545.4l1.5 .2-1.3 .5zM843.9 545.4l1.5 .2-.3-.7zM845.1 544.9l1.6 .1-1.3 .6zM845.1 544.9l1.6 .1-.4-.7zM846.3 544.3l1.5-.2-1.1 .9zM846.3 544.3l1.5-.2-.5-.6zM847.3 543.5l1.5-.4-1 1zM847.3 543.5l1.5-.4-.5-.5zM848.3 542.6l1.3-.7-.8 1.2zM849 541.5l-.7 1.1 1.3-.7zM849 541.5l1.3-.8-.7 1.2zM849.6 540.4l-.6 1.1 1.3-.8zM849.6 540.4l1.2-1-.5 1.3zM850.1 539.2l-.5 1.2 1.2-1zM851.1 538l-.3 1.4-.7-.2zM850.4 537.9l-.3 1.3 1-1.2zM851.2 536.6l-.1 1.4-.7-.1zM850.5 536.6l-.1 1.3 .8-1.3z"/>
</g>
<text font-size="8.9" x="21.5" y="28.8">FT Guinea Pig</text>
<text font-size="6.6" x="19.5" y="539.1">www.flitetest.com</text>
<g font-size="4.4">
<text x="677.5" y="21.1">IN</text>
<text x="675" y="30.6">CM</text>
<text x="21.9" y="42.5">Designed By: Peter Sripol</text>
<text x="21.9" y="48.9">Drawing By: Dan Sponholz</text>
<text x="22.2" y="55.3">Version: 1.1</text>
<text x="21.9" y="61.7">Date: 2020.04.29</text>
<text x="847.7" y="91.3" transform="rotate(-90 847.7 91.3)">Template Version 2020.1</text>
<text x="589.8" y="104.2">45° SINGLE BEVEL</text>
<text x="366.1" y="275.5">45° DOUBLE BEVEL</text>
<text x="526.6" y="369.1">3</text>
<text x="526.6" y="373.8">1</text>
<text x="277.3" y="483.7">11</text>
<text x="278.6" y="488.5">1</text>
<text x="663.9" y="499">5</text>
<text x="663.9" y="503.7">1</text>
<text x="848.5" y="536.6" transform="rotate(-90 848.5 536.6)">© 2020 FliteTest, LLC. Plans provided free of charge. Copies allowed for personal use only. Not for commercial use.</text>
</g>
<g font-size="3.5">
<text x="535.5" y="368.8">WING PANEL RIGHT</text>
<text x="287.4" y="483.4">FUSELAGE JOINER</text>
<text x="672.8" y="498.6">CENTER SPAR</text>
</g>
<text font-size="3.3" x="816" y="31.1">SHEET 3 OF 7</text>
<g font-size="2.1">
<text x="535.6" y="375.4">FT GUINEA PIG - v.1.1</text>
<text x="535.8" y="372.8">FOAM BOARD</text>
<text x="287.6" y="490">FT GUINEA PIG - v.1.1</text>
<text x="287.7" y="487.4">FOAM BOARD</text>
<text x="673.1" y="502.7">FOAM BOARD</text>
<text x="673" y="505.2">FT GUINEA PIG - v.1.1</text>
</g>
</svg>
